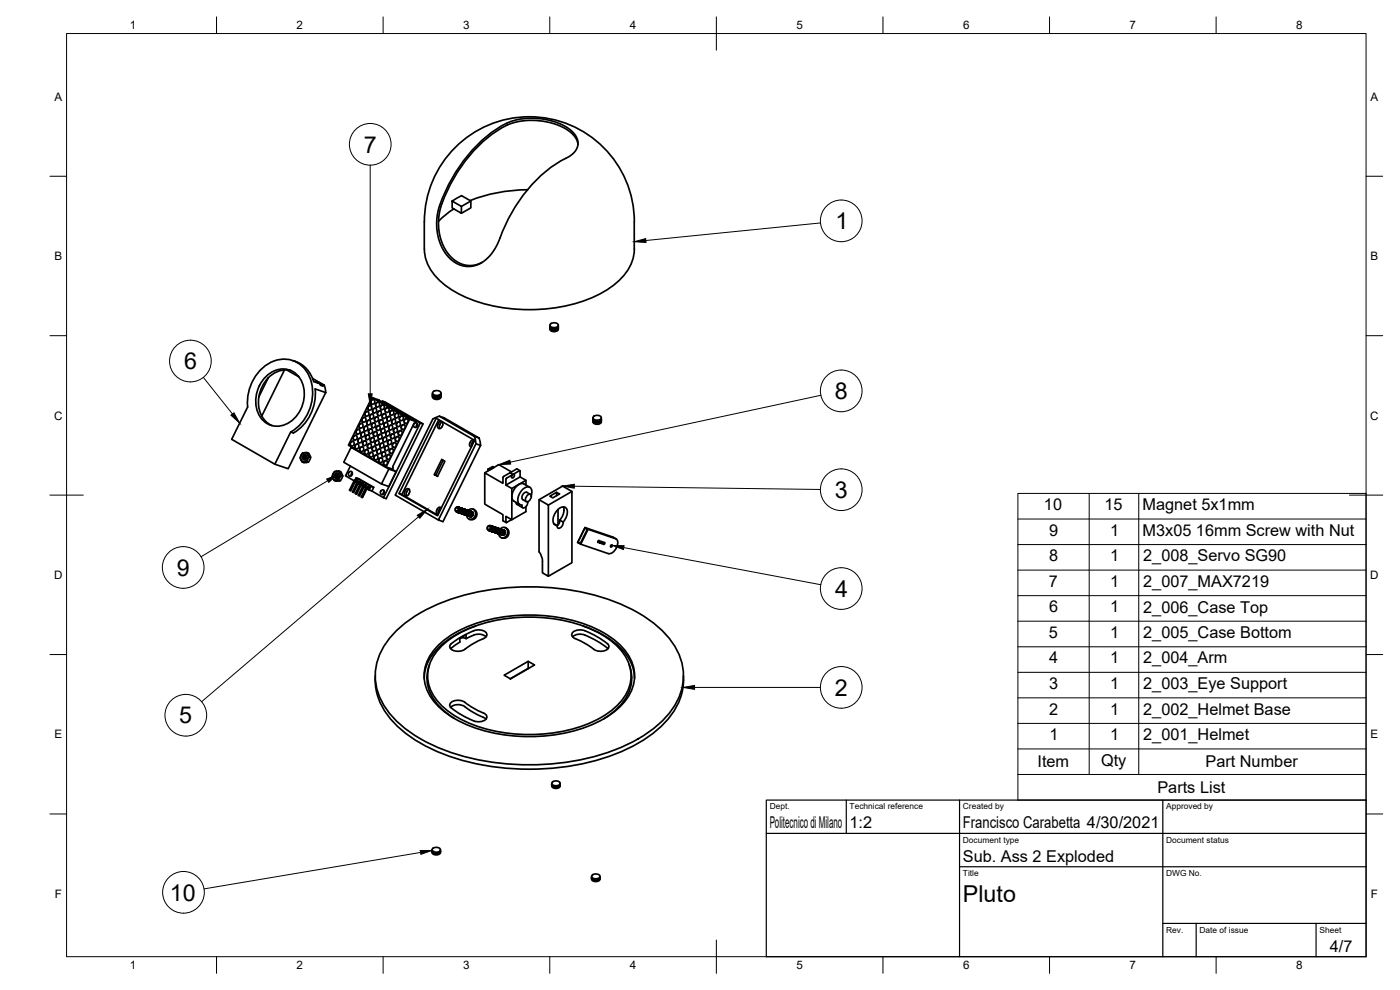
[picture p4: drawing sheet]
<svg xmlns="http://www.w3.org/2000/svg" width="420mm" height="297mm" viewBox="0 0 420 297" stroke-linecap="round" stroke-linejoin="round" font-family="sans-serif">
<!-- layer: Visible -->
<g fill="none" stroke="#000" stroke-width=".51">
<path d="M135.9 45a31.5 31.5 0 0 1 34.5-7.8 31.5 31.5 0 0 1 20 29.4v8.1a14 14 0 0 1-6.1 10.8 42.1 42.1 0 0 1-25.4 7.4 42.1 42.1 0 0 1-25.5-7.4 14 14 0 0 1-6-10.8 50.8 50.8 0 0 1 1.2-16.9 31.5 31.5 0 0 1 7.3-12.8zM138.5 58.7l2.8 1.6v2.1l-2.8 1.6M138.5 58.7l-2.8 1.6M158.3 56.9a47.8 47.8 0 0 0-17.2 3.3M173.5 43.3l-.7-1.8-1.4-1.6-1.9-1.4-3-1.3-3.5-.8-2.8-.3-3.8 .2-3.3 .9a32.6 32.6 0 0 0-14 11.9 38 38 0 0 0-7.1 14.2l-.4 3.3 .3 3.8 .9 2.8 1.8 3.1 2 1.9 2.7 1.2 2.7 .2 2.7-.9M132 61.4a45.3 45.3 0 0 1 18.8-23.7l2.2-1.1 2.9-.8 3-.3 3.2 .1 3.9 .8 2.4 .9 2.4 1.4 1.7 1.7a4.3 4.3 0 0 1-1.9 6.7 42.9 42.9 0 0 0-20.8 24.9l-1.5 3-1.8 2.2a8.1 8.1 0 0 1-13.2-1.8l-1.5-3.3-.7-3.4v-3.3l.9-4M135.7 60.3l2.8 1.6v2.1l-2.8-1.6zM136.2 62.7l-2.5 1.7-2.1 2M141.3 60.3l-2.8 1.6M165 98a1.45 1.45 0 0 0 2.6 0M165 98.4a1.45 1.45 0 0 0 2.6 0M165 97.6v1.2a1.45 1.45 0 0 0 2.6 0l-.1-1.2"/>
<path d="M165.1 97.3a1.54 1.54 0 0 1 2.5 .3 1.45 1.45 0 0 1-2.6 0zM77.7 119a7.8 7.8 0 0 0 3.9 8.7M79.8 113a6.5 6.5 0 0 1 7.3-1.9 6.5 6.5 0 0 1 4.2 6.2 9.7 9.7 0 0 1-7.5 10.5 6.8 6.8 0 0 1-7-7.6 10.6 10.6 0 0 1 3-7.2zM80.4 113.5h.1M80.5 113.5l-2.8 5.5M80.5 113.4a10.5 10.5 0 0 0-2.8 5.6M85.4 111l-6.9 13.8M86.1 111l3.6 2.1M86.1 111a7.4 7.4 0 0 0-5.7 2.4M86.1 111l1.2 .2M87.8 108.2l.9 .3M88.7 108.4a8.8 8.8 0 0 1 5.4 6.1l2 .7-1.3-.8 .7 .3"/>
<path d="M93.8 113.5l3.5 2.1-.5-.2M94.6 116.7l3.1 1.1M94.6 116.7a13.8 13.8 0 0 1-6.5 13.2M95.5 114.8v-.1l1.3 .7M96.1 115.1l.1 .5M96.8 115.4l.1 .4-.7-.2M97.3 115.6l.5 2.2M97.7 117.8l-11.2 22.8-4-1.3 4.7-9.7 .9 .3M111.6 119.3l11.3 6.5 2 .7M112.1 119.9a.77 .77 0 0 0-.8 .5 .77 .77 0 0 0 .4 .9M129.8 117.9v1.2a1.45 1.45 0 0 0 2.5 0v-1.2M129.8 118.3a1.45 1.45 0 0 0 2.5 0"/>
<path d="M129.8 118.7a1.45 1.45 0 0 0 2.5 0M129.9 117.6a1.54 1.54 0 0 1 2.4 .3 1.45 1.45 0 0 1-2.5 0zM74.3 122.1l-4.8 9.7 13 7.5M74.3 122.1a13.2 13.2 0 0 1 9.1-14.1 8.4 8.4 0 0 1 10.1 6.9 13.8 13.8 0 0 1-6.3 14.7M90.3 138a1.07 1.07 0 0 0 1.6 .5l.6 .2-1.3 .1-.5-.2M90.6 136.3a1.17 1.17 0 0 1 1.7 0 1.17 1.17 0 0 1-.2 1.7 1.17 1.17 0 0 1-1.7 .1 1.17 1.17 0 0 1 .2-1.8zM91 136.6a.63 .63 0 0 1 .9 .3 .63 .63 0 0 1-.4 .8 .63 .63 0 0 1-.8-.4zM91.6 136.5h-.4l.5 .1 .2 .5M91.7 136.5l.2 .5v.4l-.4 .4h-.4l-.3-.4 .2-.5 .3-.3 .4 .1M91.8 136.8l-.5 .4v.6l-.1-.5 .1-.4 .5-.2 .1 .4M91.8 136.8l-.5 .5 .1 .5M91.8 136.8l-.4 .4 .1 .6-.1-.3"/>
<path d="M91.9 137.1l-.2 .6-.4 .1-.3-.3 .1-.6 .6-.2-.4 .1-.3 .4 .3 .6M92 138.5l.7-1.4 .5 .2-.7 1.4M92.1 135.8h-.6a1.51 1.51 0 0 0-1.2 2v.2M92.1 135.8l.5 .2 .6 1.3M92.1 135.8l.6 1.3M105.2 139.8l-1.5 3 2.6 1.5M105.4 134.2l-2.2 4.5 11.3 6.5M105.9 132.4a.77 .77 0 0 0-.8 .5 .77 .77 0 0 0 .4 .9M106.1 134.5l-.7-.3 11.3 6.5 2.2 .8M106.8 130.6a.77 .77 0 0 0-.8 .6 .77 .77 0 0 0 .3 .9M107.4 133.2a.77 .77 0 0 0-.8 .6 .77 .77 0 0 0 .3 .9M107.7 128.8a.77 .77 0 0 0-.8 .6 .77 .77 0 0 0 .3 .9"/>
<path d="M108.3 131.5a.77 .77 0 0 0-.8 .5 .77 .77 0 0 0 .3 .9M108.6 127a.77 .77 0 0 0-.8 .6 .77 .77 0 0 0 .3 .9M108.8 134.1a.77 .77 0 0 0-.8 .5 .77 .77 0 0 0 .3 .9M109.1 129.7a.77 .77 0 0 0-.8 .5 .77 .77 0 0 0 .4 .9M109.5 125.2a.77 .77 0 0 0-.8 .6 .77 .77 0 0 0 .3 .9M109.7 132.3a.77 .77 0 0 0-.8 .5 .77 .77 0 0 0 .3 .9M110 127.9a.77 .77 0 0 0-.8 .5 .77 .77 0 0 0 .3 .9M110.2 134.9a.77 .77 0 0 0-.8 .5 .77 .77 0 0 0 .3 .9M110.4 123.5a.77 .77 0 0 0-.8 .5 .77 .77 0 0 0 .3 .9M110.6 130.5a.77 .77 0 0 0-.8 .5 .77 .77 0 0 0 .3 .9M110.9 126.1a.77 .77 0 0 0-.8 .5 .77 .77 0 0 0 .3 .9M111.1 133.1a.77 .77 0 0 0-.8 .5 .77 .77 0 0 0 .3 .9"/>
<path d="M111.3 121.7a.77 .77 0 0 0-.8 .5 .77 .77 0 0 0 .3 .9M111.4 128.7a.77 .77 0 0 0-.8 .5 .77 .77 0 0 0 .4 .9M111.7 135.7a.77 .77 0 0 0-.8 .5 .77 .77 0 0 0 .3 .9M111.8 124.3a.77 .77 0 0 0-.8 .5 .77 .77 0 0 0 .3 .9M112 131.3a.77 .77 0 0 0-.8 .5 .77 .77 0 0 0 .3 .9M112.3 126.9a.77 .77 0 0 0-.8 .5 .77 .77 0 0 0 .4 .9M112.5 133.9a.77 .77 0 0 0-.7 .5 .77 .77 0 0 0 .3 .9M112.7 122.5a.77 .77 0 0 0-.8 .5 .77 .77 0 0 0 .3 .9M112.9 129.5a.77 .77 0 0 0-.8 .5 .77 .77 0 0 0 .3 .9M113.1 136.5a.77 .77 0 0 0-.8 .6 .77 .77 0 0 0 .3 .9M113.2 125.1a.77 .77 0 0 0-.8 .5 .77 .77 0 0 0 .3 .9M113.4 132.1a.77 .77 0 0 0-.8 .6 .77 .77 0 0 0 .3 .9"/>
<path d="M113.6 120.7a.77 .77 0 0 0-.8 .5 .77 .77 0 0 0 .3 .9M113.8 127.7a.77 .77 0 0 0-.8 .5 .77 .77 0 0 0 .3 .9M113.8 120.2l11.1 6.3-.2 .4-.5 .1-6.3 13 .1 .4-.2 .4-1.9-.7 7-14.3M113.9 120.1l-2.3-.8-7 14.3 11.3 6.5M114 134.7a.77 .77 0 0 0-.8 .6 .77 .77 0 0 0 .3 .9M114.1 123.3a.77 .77 0 0 0-.8 .5 .77 .77 0 0 0 .3 .9M114.3 130.3a.77 .77 0 0 0-.8 .6 .77 .77 0 0 0 .3 .9M114.5 137.4a.77 .77 0 0 0-.8 .5 .77 .77 0 0 0 .3 .9M114.6 120.6l.1-.3 3.5 2.1-.9-.2M114.6 125.9a.77 .77 0 0 0-.8 .5 .77 .77 0 0 0 .4 .9M114.7 120.3l.9 .3 11.4 6.6-.9-.3M114.9 133a.77 .77 0 0 0-.8 .5 .77 .77 0 0 0 .3 .9"/>
<path d="M115 121.5a.77 .77 0 0 0-.8 .5 .77 .77 0 0 0 .3 .9M115.2 128.5a.77 .77 0 0 0-.8 .6 .77 .77 0 0 0 .3 .9M115.4 135.6a.77 .77 0 0 0-.8 .5 .77 .77 0 0 0 .3 .9M115.5 124.1a.77 .77 0 0 0-.8 .6 .77 .77 0 0 0 .3 .9M115.7 131.2a.77 .77 0 0 0-.8 .5 .77 .77 0 0 0 .4 .9M115.9 138.2a.77 .77 0 0 0-.8 .5 .77 .77 0 0 0 .4 .9M116.1 126.7a.77 .77 0 0 0-.8 .6 .77 .77 0 0 0 .3 .9M116.3 133.8a.77 .77 0 0 0-.8 .5 .77 .77 0 0 0 .3 .9M116.4 122.3a.77 .77 0 0 0-.8 .6 .77 .77 0 0 0 .3 .9M116.6 129.4a.77 .77 0 0 0-.8 .5 .77 .77 0 0 0 .3 .9M116.8 136.4a.77 .77 0 0 0-.8 .5 .77 .77 0 0 0 .3 .9M117 125a.77 .77 0 0 0-.8 .5 .77 .77 0 0 0 .3 .9"/>
<path d="M117.2 132a.77 .77 0 0 0-.8 .5 .77 .77 0 0 0 .3 .9M117.4 122.1l4.4 2.5M117.5 127.6a.77 .77 0 0 0-.8 .5 .77 .77 0 0 0 .3 .9M117.7 134.6a.77 .77 0 0 0-.8 .5 .77 .77 0 0 0 .3 .9M117.8 123.2a.77 .77 0 0 0-.8 .5 .77 .77 0 0 0 .4 .9M118.1 130.2a.77 .77 0 0 0-.8 .5 .77 .77 0 0 0 .3 .9M118.4 125.8a.77 .77 0 0 0-.8 .5 .77 .77 0 0 0 .3 .9M118.6 132.8a.77 .77 0 0 0-.8 .5 .77 .77 0 0 0 .3 .9M118.9 128.4a.77 .77 0 0 0-.8 .5 .77 .77 0 0 0 .4 .9M119.3 124a.77 .77 0 0 0-.8 .5 .77 .77 0 0 0 .3 .9M119.5 131a.77 .77 0 0 0-.8 .5 .77 .77 0 0 0 .3 .9M119.8 126.6a.77 .77 0 0 0-.8 .5 .77 .77 0 0 0 .3 .9"/>
<path d="M120.4 129.2a.77 .77 0 0 0-.8 .5 .77 .77 0 0 0 .3 .9M120.7 124.8a.77 .77 0 0 0-.8 .5 .77 .77 0 0 0 .3 .9M121.2 127.4a.77 .77 0 0 0-.8 .5 .77 .77 0 0 0 .4 .9M121.8 124.8l.9 .1-.2 .3M122.1 125.6a.77 .77 0 0 0-.8 .6 .77 .77 0 0 0 .4 .9M122.7 124.9l3.4 2-11 22.4-3.5-2 .6-1.1-4.5-2.5-.8-.3-.2 .5M124.7 126.8a.69 .69 0 0 1 .6 1 .69 .69 0 0 1-1.1 .2l.1-1M125.3 127.2l-.3 .4v.6M127 127.2l-11.1 22.4-.8-.3M131.7 125.9l-11.1 22.5M131.9 124.9l1.4 .5 10.5 6-1.4-.4zM131.9 124.9l-2 .8-11.3 22.9 13 7.4"/>
<path d="M131.9 127.6l-.1 .5 .2 .5M132.8 126.6l-.5 .3-.4 .7M132.8 127.7a.73 .73 0 0 0-.2-1.2 .73 .73 0 0 0-1 .4l-.2 .5a.73 .73 0 0 0 .2 1.1 .73 .73 0 0 0 1-.4M132.8 127.7l-.2 .4M133 138.1l-2.2 4.4 .5 .3M141.5 134v-.9l.4-.7 .5-.2a1.13 1.13 0 0 0-1.3 .3 1.13 1.13 0 0 0 0 1.4l.3 .2M142.4 130.9l.4 2.2M142.8 133.2l-11.2 22.8 1.3 .5 11.3-22.9M142.8 133.2l1.4 .4M143.8 131.4l.4 2.2M177.9 125.4v1.2a1.45 1.45 0 0 0 2.6 0l-.1-1.2M177.9 125.8a1.45 1.45 0 0 0 2.6 0"/>
<path d="M177.9 126.2a1.45 1.45 0 0 0 2.6 0M178 125.1a1.54 1.54 0 0 1 2.5 .2 1.45 1.45 0 0 1-2.6 0zM99.9 143.5a.61 .61 0 0 0 .3 .6 .61 .61 0 0 0 .7 0M99.9 143.5l.5 .4 .5 .2M99.9 143.5a1.27 1.27 0 0 1 .3-1.7 1.27 1.27 0 0 1 1.8 .1 1.52 1.52 0 0 1-1.1 2.2M100.6 142.2a.63 .63 0 0 1 .9 .2 .63 .63 0 0 1-.3 .9 .63 .63 0 0 1-.9-.5zM100.8 142.1h.5l.2 .5M100.9 144.1l1.3 .1-1.4 .2-.5-.2M100.9 142.5l.4-.2-.5 .4 .2 .7-.2-.4zM101 143.1l.1 .2M101 143l.1 .3M101.2 142l-.4 .1"/>
<path d="M101.3 142.1l.3 .4-.1 .4-.3 .4-.5 .1-.2-.4 .1-.6 .4-.2 .4 .1M101.4 142.3l.1 .3M101.4 142.3l-.5 .5 .1 .6M101.4 142.4l-.4 .7M101.5 142.6l-.2 .6-.4 .1-.3-.3 .2-.5 .5-.3-.4 .1-.3 .4 .3 .6M101.6 144l.7-1.4 .6 .2-.7 1.4M101.7 141.3l-.6 .1a1.5 1.5 0 0 0-1.2 2.1M101.7 141.3l.5 .2 .7 1.3M101.7 141.3l.6 1.3M105.7 141.8l-.3 .4v.6M106.6 144.6l.5 .3M106.7 143.9l.6 .2h-.6l-1.6 3.1-.2-.1 1.4-2.9"/>
<path d="M106.7 143.9l-.4 .3M106.9 143.4l4.4 2.5 .9 .3M107.3 144.1l-.2 .3-.4-.1-1.4 2.9h-.2M107.4 144.8l.3-.3 .4 .1-.8-.1-1.5 3.1 .2 .1 1.4-2.9M107.4 145.1l.6 .3M108.1 145.2l-1.5 2.9 .2 .1 1.5-2.9M108.1 145.2l.4-.3 .5 .2-.4-.1-.3 .3M108.1 144.6l-.1 .3-.4-.1-1.4 3-.2-.1M108.3 145.6l.5 .3M108.5 145.4l-1.5 2.9-.2-.1M108.6 145.3l-.1 .1M109 145.1l-.1 .3-.3-.1"/>
<path d="M109.2 146.1l.5 .3M109.6 145.5l-.4 .3-1.5 2.9-.2-.1 1.5-2.9 .4-.3 .5 .3-.3-.2M109.9 145.7l-.1 .2h-.5l-1.4 2.9-.2-.1M110 146l.8 .2-.5-.1-.2 .2-1.5 2.9-.2-.1zM110.1 146.6l.7 .5M110.3 146.3l-1.5 3-.2-.1M110.8 146.2l-.1 .2-.4-.1M111.3 145.9l-.5 1.2 .8 .2M115.4 147.4l-.4 .4v.5M117.3 140.6l1.6 .9-2.2 4.5-2.2-.8 2.2-4.5M119.8 148.1l11.5 6.6 11.1-22.6-11.5-6.6-11.1 22.6 .8 .3 10.8 6.2M121.4 147.6a.73 .73 0 0 0 .2 1.1 .73 .73 0 0 0 1.1-.4l.2-.5a.73 .73 0 0 0-.2-1.1 .73 .73 0 0 0-1 .4l-.3 .5"/>
<path d="M122 147.7l-.1 .6 .2 .5M122.2 147.3l-.2 .5M122.8 146.8l-.6 .5M130.3 142.4l2.3-4.5 .9 .5-2.2 4.5-1-.5 .5 .1M131.3 152.7l-.4 .9 .2 .5 .4 .2M131.3 152.7l.6-.5 .5 .2-.6 .5M131.8 152.9l-.3 .7 .1 .6M137 153.6h.1M137.1 153.6h.1M137.2 152.2l.5 .2 .1 .6M137.3 153.7h.1M137.3 152.3l.3 .3-.1 .6"/>
<path d="M137.4 152.2l.5 .3v.5l-.3 .6h-.5M137.5 152.4v.8l-.6 .2-.3-.4 .2-.6 .6-.3 .4 .3M137.6 152.2l.3 .3v.6l-.3 .5h-.4M137.6 152.2h.1a.75 .75 0 0 1 .4 .9 .75 .75 0 0 1-.9 .5M137.7 152.2h.1M137.7 153.8h.1M137.7 152.2l.4 .4v.5l-.4 .5-.4 .1M137.8 152.4v.6M137.8 153.8a.76 .76 0 0 0 .8-.5 .76 .76 0 0 0-.4-.9l.4 .3v.6l-.3 .5-.4 .1M137.8 152.4l-.1 .9-.7 .3M137.8 152.3a.74 .74 0 0 1 .4 .9 .74 .74 0 0 1-.8 .5M137.8 153l-.6 .6-.5-.3"/>
<path d="M137.8 152.3l.4 .3v.5l-.3 .5-.5 .1M137.8 153.8l.1 .1M137.9 152.3h.1a.76 .76 0 0 1 .4 .9 .76 .76 0 0 1-.8 .6l.4-.1 .3-.4v-.6l-.3-.4M138 152.3h.1M138 153.9h.1M138 152.3a.76 .76 0 0 1 .5 1 .76 .76 0 0 1-.9 .5M138.1 152.4h.1M138.1 154h.1M138.1 152.4l.4 .3v.6l-.3 .4-.5 .1M138.4 152.5l.3 .2 .1 .6-.3 .5-.5 .1M138.4 152.5l-.1-.1a.74 .74 0 0 1 .5 1 .74 .74 0 0 1-.9 .5M138.5 152.5a.76 .76 0 0 1 .4 .9 .76 .76 0 0 1-.9 .5"/>
<path d="M138.5 152.5h.1M138.5 154.1h.1M138.5 152.5l.4 .4v.5l-.3 .4-.5 .2M138.6 152.5a.76 .76 0 0 1 .4 .9 .76 .76 0 0 1-.8 .6h.4l.4-.4 .1-.6-.4-.4M138.7 152.6h.1M138.7 154.1h.1M138.7 152.6a.76 .76 0 0 1 .5 .9 .76 .76 0 0 1-.8 .5h.5l.3-.5-.1-.6-.3-.3M138.7 154.2h.5l.3-.4 .1-.5-.3-.5 .3 .4v.6l-.3 .3-.5 .1M138.8 152.6h.1M138.8 154.2h.1M138.9 154.2a.76 .76 0 0 0 .8-.5 .76 .76 0 0 0-.3-.9l.3 .3v.6l-.3 .5h-.4M138.9 152.6a.75 .75 0 0 1 .4 .9 .75 .75 0 0 1-.8 .6"/>
<path d="M138.9 152.6l.4 .4v.5l-.2 .5-.6 .1M138.9 154.2h.1M139 152.7a.74 .74 0 0 1 .5 .9 .74 .74 0 0 1-.9 .5M139.1 152.7l.3 .3 .1 .6-.3 .4-.5 .1M139.1 152.7h.1M139.1 154.3h.1M139.4 152.8a.75 .75 0 0 1 .5 .9 .75 .75 0 0 1-.9 .5M139.5 152.8h.1M139.5 154.4h.1M139.5 152.8l.4 .4v.6l-.3 .4-.5 .1M139.6 152.9a.74 .74 0 0 1 .4 .9 .74 .74 0 0 1-.9 .5M139.6 152.9h.1"/>
<path d="M139.6 154.5h.1M139.7 152.9l.3 .3v.5l-.3 .5-.5 .1M139.7 154.5a.76 .76 0 0 0 .9-.5 .76 .76 0 0 0-.4-.9l.3 .3 .1 .5-.3 .5-.5 .1M139.7 152.9h.1a.75 .75 0 0 1 .3 .9 .75 .75 0 0 1-.8 .6M139.8 152.9h.1M139.8 152.9l.3 .4v.6l-.3 .4-.4 .1M139.8 153a.76 .76 0 0 1 .5 .9 .76 .76 0 0 1-.9 .5M139.9 153h.1M139.9 154.6h.1M139.9 153l.4 .3v.6l-.3 .5h-.5M140 153a.75 .75 0 0 1 .4 .9 .75 .75 0 0 1-.8 .5M140 153l.4 .4v.6l-.3 .4-.5 .1"/>
<path d="M140.3 153.1a.75 .75 0 0 1 .4 .9 .75 .75 0 0 1-.9 .5M140.3 153.1h.1M140.3 154.7h.1M140.3 153.1l.4 .4v.5l-.3 .5-.5 .1M140.4 153.1a.75 .75 0 0 1 .4 .9 .75 .75 0 0 1-.8 .6 1.31 1.31 0 0 0 1.3 1.3 1.31 1.31 0 0 0 1.3-1.2 1.31 1.31 0 0 0-.3-1.8 1.31 1.31 0 0 0-1.8 .3 .76 .76 0 0 1 .5 .9 .76 .76 0 0 1-.9 .5l.4 .1 .5-.5-.1-.7-.3-.3M140.5 153.2h.1M140.5 154.8h.1M140.5 153.2l.4 .4-.1 .6-.4 .4h-.4M140.5 154.8h.5l.3-.4 .1-.5-.3-.5 .3 .4v.6l-.3 .3-.5 .1M140.6 153.2h.1M140.6 154.8h.1M140.7 153.2a.75 .75 0 0 1 .4 .9 .75 .75 0 0 1-.8 .6"/>
<path d="M140.7 153.3h.1M140.7 154.8h.1M140.8 153.3l.3 .3v.5l-.3 .5-.5 .1M140.8 153.3a.74 .74 0 0 1 .5 .9 .74 .74 0 0 1-.9 .5M140.8 155.8l.2 .1M140.9 153.3l.3 .4 .1 .5-.3 .5-.5 .1M140.9 153.3h.1M141.1 153.4a.76 .76 0 0 1 .4 .9 .76 .76 0 0 1-.8 .5M141.2 153.4l.3 .3v.6l-.3 .5h-.4M141.2 153.4a.75 .75 0 0 1 .5 .9 .75 .75 0 0 1-.9 .6M141.3 153.4h.1M141.3 155h.1"/>
<path d="M141.3 153.4l.4 .4v.6l-.3 .4-.5 .1a.77 .77 0 0 0 1.1-.4 .77 .77 0 0 0-.6-1M141.4 153.5a.76 .76 0 0 1 .4 .9 .76 .76 0 0 1-.8 .5h.5l.3-.5v-.6l-.4-.3M141.4 153.5h.1M141.5 153.5l.1 .1a.74 .74 0 0 1 .3 .9 .74 .74 0 0 1-.8 .4l.2 .1M141.6 153.6h.1M141.6 153.5l.1 .1M141.6 153.6l.3 .3v.6l-.3 .4-.4 .1M141.6 153.6l.3 .1M141.7 153.6h.1M141.7 153.6l.2 .1M141.9 152.7a1.64 1.64 0 0 1 .9 2 1.64 1.64 0 0 1-1.8 1.2M142.6 153.1l.5 .7-.1 1-.6 .9-.8 .2"/>
<path d="M146.4 140.8l1.4-.8 .5 .2-1.4 .8-.5-.2 .1 .5M146.6 159.1h.1M146.8 157.8l.5 .2 .1 .5M146.8 157.8a.52 .52 0 0 0-.6 .7 .52 .52 0 0 0 .9 .2v-.7M146.8 157.8l.3 .2M146.9 159.2h.1M146.9 157.8h.1M146.9 157.8l.3 .3-.1 .6M147 157.7l.5 .3 .1 .5-.4 .6h-.5M147.1 158l.1 .5-.5 .5-.4-.2-.1-.6 .5-.5 .7 .2-.1 .9-.7 .3M147.2 157.7h.1M147.2 159.3h.1"/>
<path d="M147.2 157.7l.4 .4v.6l-.4 .4-.5 .1M147.3 157.8a.74 .74 0 0 1 .4 .9 .74 .74 0 0 1-.9 .5M147.3 157.8l.4 .3v.5l-.3 .5-.5 .1M147.3 157.8h.1M147.3 159.3v.1M147.4 157.8a.75 .75 0 0 1 .4 .9 .75 .75 0 0 1-.8 .5M147.4 158v.5M147.4 158.5l-.5 .6-.6-.3M147.4 157.8h.1M147.4 159.4h.1M147.5 157.8l.3 .3 .1 .5-.3 .6-.6 .1M147.5 157.8a.76 .76 0 0 1 .5 1 .76 .76 0 0 1-.9 .5"/>
<path d="M147.6 157.9l.3 .3 .1 .6-.3 .4-.5 .1M147.7 157.9a.75 .75 0 0 1 .4 .9 .75 .75 0 0 1-.8 .5M147.7 157.9h.1M147.7 159.5h.1M147.7 157.9l.4 .4v.5l-.4 .5-.4 .1M147.8 158a.74 .74 0 0 1 .4 .9 .74 .74 0 0 1-.8 .5M147.9 158l.3 .2 .1 .6-.4 .5-.4 .1M147.9 158h.1a.75 .75 0 0 1 .4 .9 .75 .75 0 0 1-.9 .5M148 158h.1M148 159.6h.1M148 158l.3 .2 .1 .6-.3 .5-.5 .2M148.1 158a.76 .76 0 0 1 .4 .9 .76 .76 0 0 1-.8 .6"/>
<path d="M148.1 158.1h.1M148.1 159.6h.1M148.2 158.1l.4 .7-.4 .6-.5 .1M148.2 158.1h.1a.75 .75 0 0 1 .4 .9 .75 .75 0 0 1-.9 .5M148.3 158.1l.3 .3 .1 .6-.4 .5h-.4M148.4 158.1a.74 .74 0 0 1 .4 .9 .74 .74 0 0 1-.9 .6M148.4 158.1v.1M148.4 159.7h.1M148.4 158.2l.4 .2v.6l-.3 .5-.5 .1M148.5 158.2h.1a.76 .76 0 0 1 .3 .9 .76 .76 0 0 1-.8 .5M148.5 158.2h.1M148.5 159.8h.1"/>
<path d="M148.6 158.2l.3 .3 .1 .6-.3 .4-.5 .1M148.6 158.2a.76 .76 0 0 1 .5 .9 .76 .76 0 0 1-.8 .6h.4l.4-.5v-.5l-.4-.5M148.7 158.2h.1M148.7 159.8h.1M148.8 158.3a.75 .75 0 0 1 .4 .9 .75 .75 0 0 1-.8 .5M148.8 158.3h.1M148.8 159.9h.1M148.8 158.3l.4 .3v.6l-.3 .5h-.5M148.9 158.3a.75 .75 0 0 1 .4 .9 .75 .75 0 0 1-.8 .6M149 158.3l.4 .4v.5l-.4 .5-.4 .1M149 159.9h.1M149.1 158.4a.74 .74 0 0 1 .4 .9 .74 .74 0 0 1-.9 .5"/>
<path d="M149.1 158.4l.4 .3v.5l-.3 .5-.5 .1M149.1 158.4h.1M149.1 160h.1M149.2 158.4a.75 .75 0 0 1 .4 .9 .75 .75 0 0 1-.8 .6M149.2 158.4h.1M149.3 158.4l.3 .3 .1 .5-.3 .6-.6 .1M149.3 158.5a.76 .76 0 0 1 .5 .9 .76 .76 0 0 1-.9 .5M149.4 158.5l.3 .3 .1 .6-.3 .5h-.5M149.5 158.5a.75 .75 0 0 1 .4 .9 .75 .75 0 0 1-.8 .5M149.5 158.5h.1M149.5 158.5l.4 .4v.6l-.3 .4-.5 .1M149.6 158.6a.74 .74 0 0 1 .4 .9 .74 .74 0 0 1-.8 .5"/>
<path d="M149.7 158.6l.3 .3 .1 .5-.4 .5-.4 .1M149.7 158.6h.1a.75 .75 0 0 1 .4 .9 .75 .75 0 0 1-.9 .5M149.8 158.6h.1M149.8 158.6l.3 .3 .1 .5-.3 .6-.5 .1M149.9 158.7a.76 .76 0 0 1 .4 .9 .76 .76 0 0 1-.8 .5M149.9 158.7h.1M150 158.7l.3 .3v.7l-.3 .3-.5 .1M150 158.7h.1a.75 .75 0 0 1 .4 .9 .75 .75 0 0 1-.9 .5M150.1 158.7h.1M150.1 158.7l.3 .3 .1 .6-.4 .5-.4 .1M150.1 158.7a1.31 1.31 0 0 1 1.8-.2 1.31 1.31 0 0 1 .4 1.7 1.31 1.31 0 0 1-1.4 1.2 1.31 1.31 0 0 1-1.2-1.3M150.2 158.8a.74 .74 0 0 1 .4 .9 .74 .74 0 0 1-.9 .5"/>
<path d="M150.2 158.8h.1M150.2 158.8l.4 .3v.5l-.3 .5-.5 .1M150.3 158.8a.75 .75 0 0 1 .4 .9 .75 .75 0 0 1-.8 .5M150.3 158.8h.1M150.4 158.8l.3 .4v.5l-.2 .5-.5 .1M150.4 158.8a.75 .75 0 0 1 .5 .9 .75 .75 0 0 1-.9 .6M150.5 158.9h.1M150.5 158.9l.3 .2 .1 .5-.3 .6-.5 .1M150.6 158.9a.75 .75 0 0 1 .4 .9 .75 .75 0 0 1-.8 .5M150.6 158.9h.1M150.6 158.9l.4 .3v.6l-.3 .5h-.5M150.7 158.9a.75 .75 0 0 1 .4 .9 .75 .75 0 0 1-.8 .6"/>
<path d="M150.8 158.9v.1M150.8 159l.4 .3v.5l-.4 .5-.4 .1M150.9 159a.74 .74 0 0 1 .4 .9 .74 .74 0 0 1-.9 .5M150.9 159l.4 .3v.6l-.3 .4-.5 .2M150.9 159h.1M151 156.2l.9 .6M151 159a.75 .75 0 0 1 .4 .9 .75 .75 0 0 1-.8 .6M151 159a.75 .75 0 0 1 .6 1 .75 .75 0 0 1-1 .4M151 159.1h.1M151.1 159.1l.3 .2 .1 .5-.3 .6-.6 .1M151.1 159.1a.74 .74 0 0 1 .5 .9 .74 .74 0 0 1-.9 .5l.1 .1M151.3 159.1l.2 .2"/>
<path d="M151.3 159.1h.1M151.3 159.1l.2 .1M151.4 159.1l.2 1-.3 .4h-.5M151.5 158.3a1.62 1.62 0 0 1 1 1.9 1.62 1.62 0 0 1-1.8 1.2M151.8 143.8v1.7l1.8 1.1v9.3l-1.8-1v1.8l.2 .1M151.9 143.8l.1-.3 4-2.3 .1 1.9 1.7 1v1.4M152.2 158.7l.5 .7-.1 1.1-.6 .8-.8 .1M153.1 141.8l.8 .6M153.5 141.6l-3.8-2.2-4.2 2.5M153.5 155.9l-1.5 .9M153.7 142.5l.5-.2 .2 .3-.2 .6-.5 .2-.2-.3zM154.2 150.4l1.8 1"/>
<path d="M154.8 150.7l.3 .6 1.8 1M156 141.2l-1-.5-3.9 2.3-.2 .3v1.7l-5.4-3.1v9.4l5.4 3.1v1.8M156.1 143.1l-4.3 2.4M157.8 144.1l-4.2 2.5M157.8 152v1.5l-4.2 2.4M158.1 147.7l1.1 .6M158.1 147.7a1.45 1.45 0 0 0-1.2 2.2l1 .6M158.3 148.6a.65 .65 0 0 1 1.1-.1 1.54 1.54 0 0 1-1.5 2l-.2-.9zM158.4 150.5h.1M159 146.2l-1.8-1a2.75 2.75 0 0 0-3.1 2l-.5 1.8 .2 .8 .4 .6M159.4 148.7a1.67 1.67 0 0 0-1-2.6 4.1 4.1 0 0 0-2.8 4.9l.6 .5h.4a.7 .7 0 0 0 .6 .9 .7 .7 0 0 0 .8-.6l.4-1.3M161.8 149.9l2.8 1.6v21.4l-1.8-1v-4l-.5-1.4-.5-.9v-15.7l7-4.1 2.8 1.7v21.3l-7 4.1"/>
<path d="M166.2 157.1l1 .6M167 147.7l-2 1.2 .9 .5 2-1.2-.9-.5v1M167.3 153l.4-.3a1.49 1.49 0 0 1 2-.4 1.49 1.49 0 0 1 .5 2l-.4 1.2-.8 1.1a1.56 1.56 0 0 1-1.6 1.8l-.2-.7a1.48 1.48 0 0 1-1.2-2.1l.3-1.1zM167.5 152.9v4.6M168 156l1 .6M168 156l-.2 .9-.6 .8M169.1 152.1a3.8 3.8 0 0 1-1.1 3.9M171.6 147.5l-7 4M175.6 158.3l.9 .5-1-.3zM176.2 158.9l-2 4.2M149.2 160h.1M149.5 160.1h.1"/>
<path d="M149.7 160.2h.1M149.8 160.2h.1M149.9 160.3h.1M150.1 160.3h.1M150.2 160.3h.1M150.3 160.4h.1M150.5 161.4h.1M150.5 160.5h.1M150.6 160.5h.1M150.8 160.5h.1M150.9 160.6h.1M173.5 162.7l.8 .6z"/>
<path d="M179.5 162.3l.3-.1 .1 .1-.4 .5zM180.1 162.5l.3-.1v.1l-.4 .5zM180.6 162.7l.3-.1 .1 .1-.4 .5zM181.2 162.9l.3-.2v.2l-.4 .4zM183.4 163.6l.2-.1 .2 .2-.4 .4zM184.8 161.6a2.35 2.35 0 0 1-.2 3.4l-.3 .4a1.77 1.77 0 0 1-1.7 .7l-8.3-2.8 2.2-4.5 8.2 2.8M184.9 161.7l-1.1-.6-8.2-2.8-2.2 4.5M118.4 189.9a48.4 48.4 0 0 1 25.9-12.5 73.8 73.8 0 0 1 45 5.2 29.7 29.7 0 0 1 14.6 14 16.8 16.8 0 0 1-3.1 17.5 42.9 42.9 0 0 1-21.8 12.7 75.7 75.7 0 0 1-48.1-2.8 33.4 33.4 0 0 1-16.2-13.3 16.6 16.6 0 0 1 2.2-19.2zM128.9 199.4a11.8 11.8 0 0 0 3.7 13.3l3.7 2.8M131.6 193.5a36.4 36.4 0 0 1 21.5-8.7 46.5 46.5 0 0 1 30 6.2 14.6 14.6 0 0 1 7.3 12.5 15.1 15.1 0 0 1-7.3 11 46.5 46.5 0 0 1-30 6.2 38.9 38.9 0 0 1-20.1-7.4 13.1 13.1 0 0 1-5.5-12.7 13.7 13.7 0 0 1 4.1-7.1zM132.5 193.9a35.2 35.2 0 0 1 20.8-8.5 45 45 0 0 1 28.9 6 14.1 14.1 0 0 1 7.2 12.1 14.6 14.6 0 0 1-7.2 10.6 45.4 45.4 0 0 1-31.1 5.7 34.3 34.3 0 0 1-18.6-8.1 11.6 11.6 0 0 1 0-17.8zM138 191.5v1.1"/>
<path d="M138 192.6l-2.8 2M139.5 194.8a3.3 3.3 0 0 1-4.5-.6 1.46 1.46 0 0 1 1.1-1.6l1.3-.9a19 19 0 0 1 6-2.7h.6a1.77 1.77 0 0 1 2.1 1.7 6.4 6.4 0 0 1-3.3 2l-3.3 2.1M139.9 190.5v1.1l-.9-.2-1 .2M139.9 190.5l-1.9 1M142.8 187.8a25.3 25.3 0 0 0-13.9 9.9 11.5 11.5 0 0 0-1.6 5.9M145.9 191.1a4.2 4.2 0 0 0-5.1 .1l-.9 .4M158.5 198.4l.1 2.2M171.8 191.1a3.8 3.8 0 0 1 4.6-.2l3.2 1.7 2.9 2M175 187.8a25.3 25.3 0 0 1 13.8 9.9 11.5 11.5 0 0 1 1.6 5.9M178.2 194.8a3.3 3.3 0 0 0 4.5-.6 1.47 1.47 0 0 0-1-1.6l-.7-.4a20.8 20.8 0 0 0-6.7-3.2h-.6a1.77 1.77 0 0 0-2.1 1.7 2.44 2.44 0 0 0 1.8 1.3l3 1.5 1.8 1.3M188.8 199.4a11.7 11.7 0 0 1-3.6 13.3l-3.8 2.8M112.6 202.8a19.7 19.7 0 0 0 7.9 16.2 55.3 55.3 0 0 0 29 11.2 72.1 72.1 0 0 0 39.9-6.1 28.5 28.5 0 0 0 14.8-14.6 16.7 16.7 0 0 0 .9-6.7"/>
<path d="M135.2 212.2a4 4 0 0 1 5.5 .7l5.2 2.9M139.5 210.7a3.3 3.3 0 0 0-4.5 .6 1.5 1.5 0 0 0 1.1 1.6l1.3 .9a19 19 0 0 0 6 2.8l.6-.1a1.77 1.77 0 0 0 2.1-1.6 6.4 6.4 0 0 0-3.3-2l-3.3-2.2M151.3 202.6l7.2-4.2 1.9 1.1-7.2 4.2zM158.5 200.5l-5.4 3.2M165.6 235.4a1.45 1.45 0 0 0 2.5 0M165.6 235a1.33 1.33 0 0 0 .9 1.6 1.33 1.33 0 0 0 1.6-.8M165.7 234.8a1.54 1.54 0 0 1 2.4 .2 1.45 1.45 0 0 1-2.5 0zM168.1 235v.8M129.7 255a1.33 1.33 0 0 0 .9 1.5 1.33 1.33 0 0 0 1.6-.7v-.8M129.7 255.4a1.45 1.45 0 0 0 2.5 0M129.8 254.7a1.54 1.54 0 0 1 2.4 .3 1.45 1.45 0 0 1-2.5 0zM177.5 263.4a1.45 1.45 0 0 0 2.6 0"/>
<path d="M177.5 263a1.33 1.33 0 0 0 .9 1.5 1.33 1.33 0 0 0 1.7-.7l-.1-.8M177.6 262.7a1.54 1.54 0 0 1 2.5 .2 1.45 1.45 0 0 1-2.6 0z"/>
<circle cx="105.7" cy="133.2" r=".67"/>
<circle cx="106.6" cy="131.4" r=".67"/>
<circle cx="107.1" cy="134" r=".67"/>
<circle cx="107.5" cy="129.6" r=".67"/>
<circle cx="108" cy="132.2" r=".67"/>
<circle cx="108.4" cy="127.8" r=".67"/>
<circle cx="108.6" cy="134.9" r=".67"/>
<circle cx="108.9" cy="130.4" r=".67"/>
<circle cx="109.3" cy="126" r=".67"/>
<circle cx="109.4" cy="133.1" r=".67"/>
<circle cx="109.8" cy="128.7" r=".67"/>
<circle cx="110" cy="135.7" r=".67"/>
<circle cx="110.1" cy="124.2" r=".67"/>
<circle cx="110.3" cy="131.3" r=".67"/>
<circle cx="110.7" cy="126.9" r=".67"/>
<circle cx="110.9" cy="133.9" r=".67"/>
<circle cx="111" cy="122.4" r=".67"/>
<circle cx="111.2" cy="129.5" r=".67"/>
<circle cx="111.4" cy="136.5" r=".67"/>
<circle cx="111.6" cy="125.1" r=".67"/>
<circle cx="111.8" cy="132.1" r=".67"/>
<circle cx="111.9" cy="120.7" r=".67"/>
<circle cx="112.1" cy="127.7" r=".67"/>
<circle cx="112.3" cy="134.7" r=".67"/>
<circle cx="112.5" cy="123.3" r=".67"/>
<circle cx="112.6" cy="130.3" r=".67"/>
<circle cx="112.9" cy="137.3" r=".67"/>
<circle cx="113" cy="125.9" r=".67"/>
<circle cx="113.2" cy="132.9" r=".67"/>
<circle cx="113.3" cy="121.5" r=".67"/>
<circle cx="113.5" cy="128.5" r=".67"/>
<circle cx="113.7" cy="135.5" r=".67"/>
<circle cx="113.9" cy="124.1" r=".67"/>
<circle cx="114.1" cy="131.1" r=".67"/>
<circle cx="114.3" cy="138.2" r=".67"/>
<circle cx="114.4" cy="126.7" r=".67"/>
<circle cx="114.6" cy="133.7" r=".67"/>
<circle cx="114.8" cy="122.3" r=".67"/>
<circle cx="115" cy="129.3" r=".67"/>
<circle cx="115.2" cy="136.4" r=".67"/>
<circle cx="115.3" cy="124.9" r=".67"/>
<circle cx="115.5" cy="131.9" r=".67"/>
<circle cx="115.7" cy="139" r=".67"/>
<circle cx="115.8" cy="127.5" r=".67"/>
<circle cx="116.1" cy="134.6" r=".67"/>
<circle cx="116.2" cy="123.1" r=".67"/>
<circle cx="116.4" cy="130.2" r=".67"/>
<circle cx="116.6" cy="137.2" r=".67"/>
<circle cx="116.7" cy="125.7" r=".67"/>
<circle cx="116.9" cy="132.8" r=".67"/>
<circle cx="117.3" cy="128.4" r=".67"/>
<circle cx="117.5" cy="135.4" r=".67"/>
<circle cx="117.6" cy="123.9" r=".67"/>
<circle cx="117.8" cy="131" r=".67"/>
<circle cx="118.2" cy="126.6" r=".67"/>
<circle cx="118.4" cy="133.6" r=".67"/>
<circle cx="118.7" cy="129.2" r=".67"/>
<circle cx="119" cy="124.8" r=".67"/>
<circle cx="119.2" cy="131.8" r=".67"/>
<circle cx="119.6" cy="127.4" r=".67"/>
<circle cx="120.1" cy="130" r=".67"/>
<circle cx="120.5" cy="125.6" r=".67"/>
<circle cx="121" cy="128.2" r=".67"/>
<circle cx="121.9" cy="126.4" r=".67"/>
<circle cx="105.2" cy="142.2" r=".67"/>
<circle cx="114.8" cy="147.8" r=".67"/>
<circle cx="137.1" cy="152.7" r=".52"/>
</g>
<g fill="#000" stroke="#000" stroke-width=".3">
<circle cx="137.3" cy="152.3" r=".24"/>
<circle cx="137.6" cy="153.8" r=".24"/>
<circle cx="137.6" cy="152.2" r=".24"/>
<circle cx="139.4" cy="154.4" r=".24"/>
<circle cx="139.4" cy="152.8" r=".24"/>
<circle cx="141.2" cy="153.4" r=".24"/>
<circle cx="141.2" cy="155" r=".24"/>
<circle cx="147" cy="159.3" r=".24"/>
<circle cx="147.6" cy="157.9" r=".24"/>
<circle cx="147.6" cy="159.5" r=".24"/>
<circle cx="149.4" cy="158.5" r=".24"/>
<circle cx="151.2" cy="159.1" r=".24"/>
<circle cx="149.4" cy="160.1" r=".24"/>
</g>
<!-- layer: Border -->
<g fill="none" stroke="#000" stroke-width=".3">
<path d="M20 10.1h390v276.9h-390zM65 5.1v5M115 5.1v5M165 5.1v5M215 5.1v10M265 5.1v5M315 5.1v5M365 5.1v5M15 52.9h5M410 52.9h5M15 100.7h5M410 100.7h5"/>
<path d="M15 148.6h10M405 148.6h10M15 196.4h5M410 196.4h5M15 244.2h5M410 244.2h5M65 287v5M115 287v5M165 287v5M215 282.1v9.9M265 287v5M315 287v5"/>
<path d="M365 287v5"/>
</g>
<!-- layer: TitleBlock -->
<path d="M230 240.1h180v46.9h-180zM230 250h180M254 240.1v9.9M288 240.1v46.9M349 240.1v46.9M288 260.1h122M349 277.1h61M359 277.1v9.9M395 277.1v9.9" fill="none" stroke="#000" stroke-width=".36"/>
<!-- layer: BOM -->
<g fill="none" stroke="#000" stroke-width=".3">
<path d="M111.1 49.6v68.6M246.2 66.9l-52.4 5.3M61 113.2l8.8 11M246.3 118.6l-93.2 20.1M98.3 144.2l-38 22.9M125.6 155.1l-65.1 55.5M172.3 145.9l73.9 1M305.5 148h104.5v92.1h-104.5zM305.5 155.7h104.5M326.9 148v84.4M341.8 148v84.4M187.2 164.3l59.1 11.1"/>
<path d="M305.5 178.7h104.5M305.5 171.1h104.5M305.5 163.4h104.5M305.5 194.1h104.5M305.5 186.4h104.5M208.4 206.3h37.8M305.5 217.1h104.5M305.5 209.4h104.5M305.5 201.7h104.5M305.5 232.4h104.5M305.5 224.7h104.5"/>
<circle cx="111.1" cy="43.3" r="6.3"/>
<circle cx="252.5" cy="66.3" r="6.3"/>
<circle cx="57.1" cy="108.3" r="6.3"/>
<circle cx="252.5" cy="117.3" r="6.3"/>
<circle cx="252.5" cy="146.9" r="6.3"/>
<circle cx="55" cy="170.3" r="6.3"/>
<circle cx="252.5" cy="176.6" r="6.3"/>
<circle cx="55.8" cy="214.6" r="6.3"/>
<circle cx="252.5" cy="206.2" r="6.3"/>
</g>
<path d="M190.4 72.5l3.4-.9 .1 1.2zM110.5 118.2h1.2l-.6 3.5zM69.3 124.6l.9-.7 1.7 3.1zM149.7 139.4l3.3-1.3 .2 1.1zM98 143.7l3.3-1.3-2.7 2.3zM125.2 154.6l3.1-1.8-2.3 2.7zM168.8 145.8l3.6-.5-.1 1.2zM183.7 163.6l3.6 .1-.2 1.2zM204.9 206.3l3.5-.6v1.1z" fill="#000" stroke="#000" stroke-width=".3"/>
<!-- layer: 0 -->
<g fill="none" stroke="#000" stroke-width=".3">
<path d="M126.2 255.8l-65 10.9"/>
<circle cx="55.1" cy="267.7" r="6.3"/>
</g>
<path d="M126.1 255.2h3.6l-3.4 1.1z" fill="#000" stroke="#000" stroke-width=".3"/>
<g font-size="7">
<text x="109.2" y="45.8">7</text>
<text x="250.8" y="68.8">1</text>
<text x="55.2" y="110.8">6</text>
<text x="250.5" y="119.7">8</text>
<text x="250.5" y="149.4">3</text>
<text x="53" y="172.7">9</text>
<text x="250.6" y="179.1">4</text>
<text x="250.6" y="208.8">2</text>
<text x="53.8" y="217.1">5</text>
<text x="50.9" y="270.2">10</text>
<text x="289" y="270.6">Pluto</text>
</g>
<g font-size="4.9">
<text x="313.3" y="153.1">10</text>
<text x="331.4" y="153.1">15</text>
<text x="342.9" y="153.1">Magnet 5x1mm</text>
<text x="314.8" y="160.7">9</text>
<text x="333.1" y="160.7">1</text>
<text x="342.9" y="160.8">M3x05 16mm Screw with Nut</text>
<text x="314.8" y="168.4">8</text>
<text x="333.1" y="168.4">1</text>
<text x="343.1" y="168.5">2_008_Servo SG90</text>
<text x="314.8" y="176.1">7</text>
<text x="333.1" y="176.1">1</text>
<text x="343.1" y="176.1">2_007_MAX7219</text>
<text x="314.8" y="183.7">6</text>
<text x="333.1" y="183.7">1</text>
<text x="343.1" y="183.8">2_006_Case Top</text>
<text x="314.8" y="191.4">5</text>
<text x="333.1" y="191.4">1</text>
<text x="343.1" y="191.4">2_005_Case Bottom</text>
<text x="314.9" y="199.1">4</text>
<text x="333.1" y="199.1">1</text>
<text x="343.1" y="199.1">2_004_Arm</text>
<text x="314.8" y="206.7">3</text>
<text x="333.1" y="206.7">1</text>
<text x="343.1" y="206.8">2_003_Eye Support</text>
<text x="314.9" y="214.4">2</text>
<text x="333.1" y="214.4">1</text>
<text x="343.1" y="214.4">2_002_Helmet Base</text>
<text x="315" y="222.1">1</text>
<text x="333.1" y="222.1">1</text>
<text x="343.1" y="222.1">2_001_Helmet</text>
<text x="311.4" y="230.3">Item</text>
<text x="330.4" y="229.8">Qty</text>
<text x="361.8" y="230.3">Part Number</text>
<text x="347.4" y="237.9">Parts List</text>
<text x="231" y="248.5">Politecnico di Milano</text>
<text x="255" y="248.5">1:2</text>
<text x="289" y="248.5">Francisco Carabetta 4/30/2021</text>
<text x="289" y="258.6">Sub. Ass 2 Exploded</text>
<text x="399.1" y="285.7">4/7</text>
</g>
<g font-size="3.5">
<text x="39" y="8.8">1</text>
<text x="89" y="8.8">2</text>
<text x="139" y="8.8">3</text>
<text x="189" y="8.8">4</text>
<text x="239" y="8.8">5</text>
<text x="289" y="8.8">6</text>
<text x="339" y="8.8">7</text>
<text x="389" y="8.8">8</text>
<text x="16.3" y="30.2">A</text>
<text x="411.3" y="30.2">A</text>
<text x="16.3" y="78">B</text>
<text x="411.3" y="78">B</text>
<text x="16.2" y="125.9">C</text>
<text x="411.2" y="125.9">C</text>
<text x="16.2" y="173.7">D</text>
<text x="411.2" y="173.7">D</text>
<text x="16.3" y="221.6">E</text>
<text x="411.3" y="221.6">E</text>
<text x="16.4" y="269.4">F</text>
<text x="411.4" y="269.4">F</text>
<text x="39" y="290.8">1</text>
<text x="89" y="290.8">2</text>
<text x="139" y="290.8">3</text>
<text x="189" y="290.8">4</text>
<text x="239" y="290.8">5</text>
<text x="289" y="290.8">6</text>
<text x="339" y="290.8">7</text>
<text x="389" y="290.8">8</text>
</g>
<g font-size="2.5">
<text x="231" y="242.9">Dept.</text>
<text x="255" y="242.9">Technical reference</text>
<text x="289" y="242.9">Created by</text>
<text x="350" y="242.9">Approved by</text>
<text x="289" y="252.8">Document type</text>
<text x="350" y="252.8">Document status</text>
<text x="289" y="262.9">Title</text>
<text x="350" y="262.9">DWG No.</text>
<text x="350" y="279.9">Rev.</text>
<text x="360" y="279.9">Date of issue</text>
<text x="396" y="279.9">Sheet</text>
</g>
</svg>
